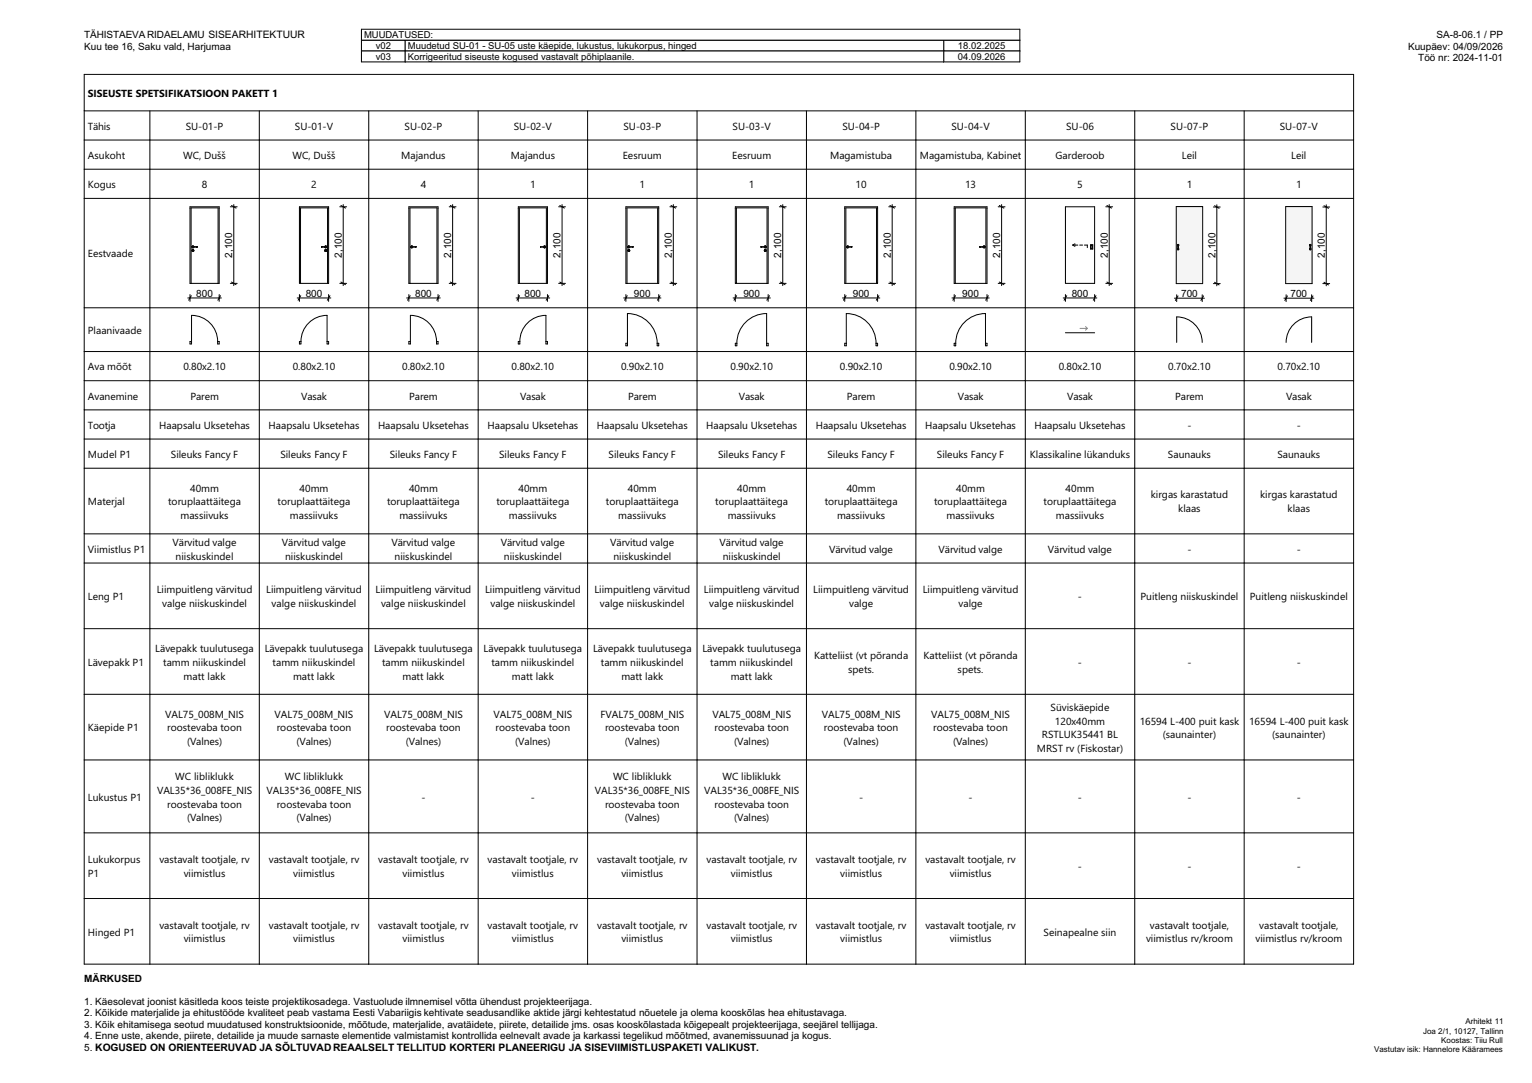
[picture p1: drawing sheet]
<svg xmlns="http://www.w3.org/2000/svg" width="420mm" height="297mm" viewBox="0 0 420 297" stroke-linecap="round" stroke-linejoin="round" font-family="sans-serif">
<g fill="#b5b6c1">
<path d="M52.7 67.5h.3l.1 .1-.3 .1 .3 .1a.25 .25 0 0 1-.3 .1 .25 .25 0 0 1-.1-.4z" fill-rule="evenodd"/>
<path d="M53.1 67.7h.9z" fill-rule="evenodd"/>
<path d="M53.1 67.7h.9z" fill-rule="evenodd"/>
<path d="M53.1 67.7h.9z" fill-rule="evenodd"/>
<path d="M53.1 67.7h.9z" fill-rule="evenodd"/>
<path d="M53.1 67.7h.9z" fill-rule="evenodd"/>
<path d="M53.1 67.7h.9z" fill-rule="evenodd"/>
<path d="M53.1 67.7l.9 .1z" fill-rule="evenodd"/>
<path d="M53.1 67.8h.9z" fill-rule="evenodd"/>
<path d="M52.6 68.7a.25 .25 0 0 1 .5 0 .25 .25 0 0 1-.5 0zM52.8 68.6l.1 .2z" fill-rule="evenodd"/>
</g>
<g fill="#fff">
<path d="M52.8 68.6l.1 .2z" fill-rule="evenodd"/>
<path d="M52.4 57h7.4v20.7h-7.4zM52.6 68.7a.25 .25 0 0 0 .5 0 .25 .25 0 0 0-.5 0zM52.7 67.5a.25 .25 0 0 0 .1 .4 .25 .25 0 0 0 .3-.1h.9v-.2z" fill-rule="evenodd"/>
</g>
<g fill="none" stroke="#000" stroke-width=".27">
<path d="M52.1 56.7h8v21h-8zM63.2 56.7h1.8M63.5 56.4l1.2 .7M64.1 56.1v22.2M52.4 77.7v-20.7h7.4v20.7M52.6 68.7v.1M52.6 67.7v.1M52.6 67.8h.1M52.6 68.8l.1 .1M52.7 67.6l-.1 .1M52.7 67.8l.1 .1M52.7 68.9h.1"/>
<path d="M52.8 67.5l-.1 .1M52.8 67.9h.1M52.8 68.9h.1M52.8 67.5h.1M52.8 67.9l.1 .1M52.8 68.9l.1 .1M52.8 67.7h.1M52.8 67.7v.1M52.8 68.6l.1 .2zM52.8 67.8h.1M52.9 67.6h1.1v.2h-1.1M52.9 67.6h.1"/>
<path d="M52.9 67.5h.1M52.9 67.5h-.1M52.9 68.5l-.3 .2M52.9 68.5h.1M52.9 68h.1M52.9 69h.1M53 67.7h-.1M53 67.7v.1M53 67.7h.1M53 67.8h.1M53 67.5h.1M53 67.9l-.1 .1"/>
<path d="M53 68.5h.1M53.1 67.5v.1M53.1 67.9h-.1M53.1 68.5v.1M53.1 68.6h.1M53.1 67.6h.1M53.1 67.8v.1M53.1 68.6v.1M53.1 67.8h.1M53.1 68.8l-.2 .2M53.1 68.7v.1M63.2 77.7h1.8"/>
<path d="M63.5 77.4l1.2 .7M51.5 81.7h9.2M52.1 80.8v1.8M52.5 81.1l-.8 1.2M60.1 80.8v1.8M60.5 81.1l-.8 1.2"/>
</g>
<g fill="#fff">
<path d="M89.8 57.1h.3v20.6h-.3z" fill-rule="evenodd"/>
<path d="M82.1 57.1h.3v20.6h-.3z" fill-rule="evenodd"/>
<path d="M82.1 56.7h8v.4h-8z" fill-rule="evenodd"/>
</g>
<g fill="#b5b6c1">
<path d="M89.1 67.5a.25 .25 0 0 1 .4 .1 .25 .25 0 0 1-.1 .3 .25 .25 0 0 1-.3-.1l.3-.1z" fill-rule="evenodd"/>
<path d="M88.2 67.7h.9z" fill-rule="evenodd"/>
<path d="M88.2 67.7h.9z" fill-rule="evenodd"/>
<path d="M88.2 67.7h.9z" fill-rule="evenodd"/>
<path d="M88.2 67.7h.9z" fill-rule="evenodd"/>
<path d="M88.2 67.7h.9z" fill-rule="evenodd"/>
<path d="M88.2 67.7h.9z" fill-rule="evenodd"/>
<path d="M88.2 67.7h.9z" fill-rule="evenodd"/>
<path d="M88.2 67.8h.9z" fill-rule="evenodd"/>
<path d="M89 68.7a.25 .25 0 0 1 .5 0 .25 .25 0 0 1-.5 0zM89.2 68.6l.1 .2z" fill-rule="evenodd"/>
</g>
<g fill="#fff">
<path d="M89.2 68.6l.1 .2z" fill-rule="evenodd"/>
<path d="M82.4 57h7.4v20.7h-7.4zM88.2 67.6v.2h.9a.25 .25 0 0 0 .3 .1 .25 .25 0 0 0 0-.4 .25 .25 0 0 0-.3 .1zM89 68.7a.25 .25 0 0 0 .5 0 .25 .25 0 0 0-.5 0z" fill-rule="evenodd"/>
</g>
<g fill="none" stroke="#000" stroke-width=".27">
<path d="M82.1 56.7h8v21h-8zM93.2 56.7h1.8M93.5 56.4l1.2 .7M94.1 56.1v22.2M82.4 77.7v-20.7h7.4v20.7M89 68.7v.1M89 68.8l.1 .1M89.1 67.8h.1M89.1 67.6h.1M89.1 67.8l.1 .1M89.1 68.9h.1M89.2 67.5l-.1 .1"/>
<path d="M89.2 67.9h.1M89.2 68.9h.1M89.2 67.5h.1M89.2 67.9l.1 .1M89.2 68.9l.1 .1M89.2 67.7h.1M89.2 67.8h.1M89.2 67.7v.1M89.2 68.6l.1 .2zM89.3 67.5h-.1M89.3 67.5h.1M89.3 67.6h.1"/>
<path d="M89.3 67.6h-1.1v.2h1.1M89.3 68.5l-.3 .2M89.3 68.5h.1M89.3 67.7h.1M89.3 67.7v.1M89.3 67.8h.1M89.3 68h.1M89.3 69h.1M89.4 67.7h.1M89.4 67.7l-.1 .1M89.4 67.5h.1M89.4 67.9l-.1 .1"/>
<path d="M89.4 68.5h.1M89.5 67.5v.1M89.5 67.9h-.1M89.5 68.5v.1M89.5 68.6h.1M89.5 67.6v.1M89.5 67.8v.1M89.5 68.6v.1M89.5 67.7v.1M89.5 67.8h.1M89.5 68.8l-.2 .2M89.5 68.7v.1"/>
<path d="M93.2 77.7h1.8M93.5 77.4l1.2 .7M81.5 81.7h9.2M82.1 80.8v1.8M82.5 81.1l-.8 1.2M90.1 80.8v1.8M90.5 81.1l-.8 1.2"/>
</g>
<g fill="#fff">
<path d="M112.1 57.1h.3v20.6h-.3z" fill-rule="evenodd"/>
<path d="M119.8 57.1h.3v20.6h-.3z" fill-rule="evenodd"/>
<path d="M112.1 56.7h8v.4h-8z" fill-rule="evenodd"/>
</g>
<g fill="#b5b6c1">
<path d="M112.7 67.5h.3l.1 .1-.3 .1 .3 .1a.25 .25 0 0 1-.3 .1 .25 .25 0 0 1-.1-.4z" fill-rule="evenodd"/>
<path d="M113.1 67.7h.9z" fill-rule="evenodd"/>
<path d="M113.1 67.7h.9z" fill-rule="evenodd"/>
<path d="M113.1 67.7h.9z" fill-rule="evenodd"/>
<path d="M113.1 67.7h.9z" fill-rule="evenodd"/>
<path d="M113.1 67.7h.9z" fill-rule="evenodd"/>
<path d="M113.1 67.7h.9z" fill-rule="evenodd"/>
<path d="M113.1 67.7l.9 .1z" fill-rule="evenodd"/>
<path d="M113.1 67.8h.9z" fill-rule="evenodd"/>
</g>
<path d="M112.4 57h7.4v20.7h-7.4zM112.7 67.5a.25 .25 0 0 0 .1 .4 .25 .25 0 0 0 .3-.1h.9v-.2z" fill-rule="evenodd" fill="#fff"/>
<g fill="none" stroke="#000" stroke-width=".27">
<path d="M112.1 56.7h8v21h-8zM123.2 56.7h1.8M123.5 56.4l1.2 .7M124.1 56.1v22.2M112.4 77.7v-20.7h7.4v20.7M112.6 67.7v.1M112.6 67.8h.1M112.7 67.6l-.1 .1M112.7 67.8v.1M112.7 67.5v.1M112.7 67.9h.1M112.8 67.5h-.1"/>
<path d="M112.8 67.9h.2M112.8 67.7h.1M112.8 67.7v.1M112.8 67.8h.1M112.9 67.7h-.1M112.9 67.8h.1M112.9 67.7h.1M112.9 67.7v.1M112.9 67.6h.1M112.9 67.6h1.1v.2h-1.1M113 67.7h-.1M113 67.7v.1"/>
<path d="M113 67.7h.1M113 67.8h.1M113 67.5h.1M113 67.5h-.2M113 67.5l.1 .1M113 67.9h.1M113.1 67.8l-.1 .1M123.2 77.7h1.8M123.5 77.4l1.2 .7M111.5 81.7h9.2M112.1 80.8v1.8M112.5 81.1l-.8 1.2"/>
<path d="M120.1 80.8v1.8M120.5 81.1l-.8 1.2"/>
</g>
<g fill="#fff">
<path d="M149.8 57.1h.3v20.6h-.3z" fill-rule="evenodd"/>
<path d="M142.1 57.1h.3v20.6h-.3z" fill-rule="evenodd"/>
<path d="M142.1 56.7h8v.4h-8z" fill-rule="evenodd"/>
</g>
<g fill="#b5b6c1">
<path d="M149.1 67.5a.25 .25 0 0 1 .4 .1 .25 .25 0 0 1-.1 .3 .25 .25 0 0 1-.3-.1l.3-.1z" fill-rule="evenodd"/>
<path d="M148.2 67.7h.9z" fill-rule="evenodd"/>
<path d="M148.2 67.7h.9z" fill-rule="evenodd"/>
<path d="M148.2 67.7h.9z" fill-rule="evenodd"/>
<path d="M148.2 67.7h.9z" fill-rule="evenodd"/>
<path d="M148.2 67.7h.9z" fill-rule="evenodd"/>
<path d="M148.2 67.7h.9z" fill-rule="evenodd"/>
<path d="M148.2 67.7h.9z" fill-rule="evenodd"/>
<path d="M148.2 67.8h.9z" fill-rule="evenodd"/>
</g>
<path d="M142.4 57h7.4v20.7h-7.4zM148.2 67.6v.2h.9a.25 .25 0 0 0 .3 .1 .25 .25 0 0 0 0-.4 .25 .25 0 0 0-.3 .1z" fill-rule="evenodd" fill="#fff"/>
<g fill="none" stroke="#000" stroke-width=".27">
<path d="M142.1 56.7h8v21h-8zM153.2 56.7h1.8M153.5 56.4l1.2 .7M154.1 56.1v22.2M142.4 77.7v-20.7h7.4v20.7M149.1 67.8h.1M149.1 67.6h.1M149.1 67.8v.1M149.1 67.5v.1M149.1 67.9h.1M149.2 67.5h-.1M149.2 67.9v.1"/>
<path d="M149.2 67.7h.1M149.2 67.8h.1M149.2 67.7v.1M149.2 67.5h.1M149.2 68h.1M149.3 67.5h-.1M149.3 67.5h.1M149.3 67.6h.1M149.3 67.6h-1.1v.2h1.1M149.3 67.8h.1M149.3 67.6v.1M149.3 67.7h.1"/>
<path d="M149.4 67.7l-.1 .1M149.4 67.5h.1M149.4 67.9l-.1 .1M149.4 67.5l.1 .1M149.4 67.9h.1M149.5 67.6v.1M149.5 67.8l-.1 .1M149.5 67.7v.1M149.5 67.8h.1M153.2 77.7h1.8M153.5 77.4l1.2 .7M141.5 81.7h9.2"/>
<path d="M142.1 80.8v1.8M142.5 81.1l-.8 1.2M150.1 80.8v1.8M150.5 81.1l-.8 1.2"/>
</g>
<g fill="#fff">
<path d="M171.6 57.1h.3v20.6h-.3z" fill-rule="evenodd"/>
<path d="M180.3 57.1h.3v20.6h-.3z" fill-rule="evenodd"/>
<path d="M171.6 56.7h9v.4h-9z" fill-rule="evenodd"/>
</g>
<g fill="#b5b6c1">
<path d="M172.2 67.5h.3l.1 .1-.3 .1 .3 .1a.25 .25 0 0 1-.3 .1 .25 .25 0 0 1-.1-.4z" fill-rule="evenodd"/>
<path d="M172.6 67.7h.9z" fill-rule="evenodd"/>
<path d="M172.6 67.7h.9z" fill-rule="evenodd"/>
<path d="M172.6 67.7h.9z" fill-rule="evenodd"/>
<path d="M172.6 67.7h.9z" fill-rule="evenodd"/>
<path d="M172.6 67.7h.9z" fill-rule="evenodd"/>
<path d="M172.6 67.7h.9z" fill-rule="evenodd"/>
<path d="M172.6 67.7l.9 .1z" fill-rule="evenodd"/>
<path d="M172.6 67.8h.9z" fill-rule="evenodd"/>
<path d="M172.1 68.7a.25 .25 0 0 1 .5 0 .25 .25 0 0 1-.5 0zM172.3 68.6l.2 .2z" fill-rule="evenodd"/>
</g>
<g fill="#fff">
<path d="M172.3 68.6l.2 .2z" fill-rule="evenodd"/>
<path d="M171.9 57h8.4v20.7h-8.4zM172.2 67.5a.25 .25 0 0 0 .1 .4 .25 .25 0 0 0 .3-.1h.9v-.2zM172.1 68.7a.25 .25 0 0 0 .5 0 .25 .25 0 0 0-.5 0z" fill-rule="evenodd"/>
</g>
<g fill="none" stroke="#000" stroke-width=".27">
<path d="M171.6 56.7h9v21h-9zM183.7 56.7h1.8M184 56.4l1.2 .7M184.6 56.1v22.2M171.9 77.7v-20.7h8.4v20.7M172.1 68.7v.1M172.1 67.7v.1M172.1 67.8h.1M172.1 68.8l.2 .2M172.2 67.6l-.1 .1M172.2 67.8v.1M172.2 68.6l-.1 .1"/>
<path d="M172.2 68.6h.1M172.2 67.5v.1M172.2 67.9h.1M172.2 68.5v.1M172.3 67.5h-.1M172.3 67.9v.1M172.3 68.5h-.1M172.3 67.7h.1M172.3 67.7v.1M172.3 68.6l.2 .2zM172.3 67.8h.1M172.3 67.5h.1"/>
<path d="M172.3 68h.1M172.3 68.5h.1M172.3 69h.1M172.4 67.7h-.1M172.4 67.7h.1M172.4 67.7v.1M172.4 67.5h.1M172.4 67.5h-.1M172.4 67.6h.1M172.4 67.6h1.1v.2h-1.1M172.4 68.5l.2 .2M172.4 68.5h-.1"/>
<path d="M172.5 67.7h-.1M172.5 67.7v.1M172.5 67.7h.1M172.5 67.8h.1M172.5 67.5h.1M172.5 67.9l-.1 .1M172.5 68.9l-.1 .1M172.5 67.5l.1 .1M172.5 67.9h.1M172.5 68.9h.1M172.6 68.9h-.1M172.6 68.9h.1"/>
<path d="M172.6 67.6h.1M172.6 67.8l-.1 .1M172.6 67.8h.1M172.6 68.8v.1M172.6 68.7v.1M183.7 77.7h1.8M184 77.4l1.2 .7M171 81.7h10.2M171.6 80.8v1.8M172 81.1l-.8 1.2M180.6 80.8v1.8M181 81.1l-.8 1.2"/>
</g>
<g fill="#fff">
<path d="M210.3 57.1h.3v20.6h-.3z" fill-rule="evenodd"/>
<path d="M201.6 57.1h.3v20.6h-.3z" fill-rule="evenodd"/>
<path d="M201.6 56.7h9v.4h-9z" fill-rule="evenodd"/>
</g>
<g fill="#b5b6c1">
<path d="M209.6 67.5a.25 .25 0 0 1 .4 .1 .25 .25 0 0 1-.1 .3 .25 .25 0 0 1-.3-.1l.3-.1z" fill-rule="evenodd"/>
<path d="M208.7 67.7h.9z" fill-rule="evenodd"/>
<path d="M208.7 67.7h.9z" fill-rule="evenodd"/>
<path d="M208.7 67.7h.9z" fill-rule="evenodd"/>
<path d="M208.7 67.7h.9z" fill-rule="evenodd"/>
<path d="M208.7 67.7h.9z" fill-rule="evenodd"/>
<path d="M208.7 67.7h.9z" fill-rule="evenodd"/>
<path d="M208.7 67.7h.9z" fill-rule="evenodd"/>
<path d="M208.7 67.8h.9z" fill-rule="evenodd"/>
<path d="M209.5 68.7a.25 .25 0 0 1 .5 0 .25 .25 0 0 1-.5 0zM209.7 68.6l.2 .2z" fill-rule="evenodd"/>
</g>
<g fill="#fff">
<path d="M209.7 68.6l.2 .2z" fill-rule="evenodd"/>
<path d="M201.9 57h8.4v20.7h-8.4zM208.7 67.6v.2h.9a.25 .25 0 0 0 .3 .1 .25 .25 0 0 0 0-.4 .25 .25 0 0 0-.3 .1zM209.5 68.7a.25 .25 0 0 0 .5 0 .25 .25 0 0 0-.5 0z" fill-rule="evenodd"/>
</g>
<g fill="none" stroke="#000" stroke-width=".27">
<path d="M201.6 56.7h9v21h-9zM213.7 56.7h1.8M214 56.4l1.2 .7M214.6 56.1v22.2M201.9 77.7v-20.7h8.4v20.7M209.5 68.7v.1M209.5 68.8l.1 .1M209.6 67.6a.25 .25 0 0 1 .3-.1 .25 .25 0 0 1 0 .4 .25 .25 0 0 1-.3-.1M209.6 68.6l-.1 .1M209.6 68.6h.1M209.6 68.9h.1M209.7 68.5l-.1 .1"/>
<path d="M209.7 68.9v.1M209.7 67.7h.1M209.7 67.8h.1M209.7 67.7v.1M209.7 68.6l.2 .2zM209.7 68.5h.1M209.7 69h.1M209.8 67.6h.1M209.8 67.6h-1.1v.2h1.1M209.8 67.7h.1M209.8 67.7v.1M209.8 67.8h.1"/>
<path d="M209.8 68.5h.1M209.9 67.7h.1M209.9 67.7l-.1 .1M209.9 68.5l.1 .1M209.9 68.9l-.1 .1M210 68.9h-.1M210 68.6h.1M210 68.9h.1M210 68.6v.1M210 68.8v.1M210 68.7v.1M213.7 77.7h1.8"/>
<path d="M214 77.4l1.2 .7M201 81.7h10.2M201.6 80.8v1.8M202 81.1l-.8 1.2M210.6 80.8v1.8M211 81.1l-.8 1.2"/>
</g>
<g fill="#fff">
<path d="M231.6 57.1h.3v20.6h-.3z" fill-rule="evenodd"/>
<path d="M240.3 57.1h.3v20.6h-.3z" fill-rule="evenodd"/>
<path d="M231.6 56.7h9v.4h-9z" fill-rule="evenodd"/>
</g>
<g fill="#b5b6c1">
<path d="M232.2 67.5h.3l.1 .1-.3 .1 .3 .1a.25 .25 0 0 1-.3 .1 .25 .25 0 0 1-.1-.4z" fill-rule="evenodd"/>
<path d="M232.6 67.7h.9z" fill-rule="evenodd"/>
<path d="M232.6 67.7h.9z" fill-rule="evenodd"/>
<path d="M232.6 67.7h.9z" fill-rule="evenodd"/>
<path d="M232.6 67.7h.9z" fill-rule="evenodd"/>
<path d="M232.6 67.7h.9z" fill-rule="evenodd"/>
<path d="M232.6 67.7h.9z" fill-rule="evenodd"/>
<path d="M232.6 67.7l.9 .1z" fill-rule="evenodd"/>
<path d="M232.6 67.8h.9z" fill-rule="evenodd"/>
</g>
<path d="M231.9 57h8.4v20.7h-8.4zM232.2 67.5a.25 .25 0 0 0 .1 .4 .25 .25 0 0 0 .3-.1h.9v-.2z" fill-rule="evenodd" fill="#fff"/>
<g fill="none" stroke="#000" stroke-width=".27">
<path d="M231.6 56.7h9v21h-9zM243.7 56.7h1.8M244 56.4l1.2 .7M244.6 56.1v22.2M231.9 77.7v-20.7h8.4v20.7M232.1 67.7v.1M232.1 67.8h.1M232.2 67.6l-.1 .1M232.2 67.8l.1 .1M232.3 67.5l-.1 .1M232.3 67.9h.1M232.3 67.5h.1"/>
<path d="M232.3 67.9l.1 .1M232.3 67.7h.1M232.3 67.7v.1M232.3 67.8h.1M232.4 67.7h-.1M232.4 67.6h1.1v.2h-1.1M232.4 67.6h.1M232.4 67.5h.1M232.4 67.5h-.1M232.4 68h.1M232.5 67.7h-.1M232.5 67.7v.1"/>
<path d="M232.5 67.7h.1M232.5 67.8h.1M232.5 67.5h.1M232.5 67.9l-.1 .1M232.6 67.5v.1M232.6 67.9h-.1M232.6 67.6h.1M232.6 67.8v.1M232.6 67.8h.1M243.7 77.7h1.8M244 77.4l1.2 .7M231 81.7h10.2"/>
<path d="M231.6 80.8v1.8M232 81.1l-.8 1.2M240.6 80.8v1.8M241 81.1l-.8 1.2"/>
</g>
<g fill="#fff">
<path d="M270.3 57.1h.3v20.6h-.3z" fill-rule="evenodd"/>
<path d="M261.6 57.1h.3v20.6h-.3z" fill-rule="evenodd"/>
<path d="M261.6 56.7h9v.4h-9z" fill-rule="evenodd"/>
</g>
<g fill="#b5b6c1">
<path d="M269.6 67.5a.25 .25 0 0 1 .4 .1 .25 .25 0 0 1-.1 .3 .25 .25 0 0 1-.3-.1l.3-.1z" fill-rule="evenodd"/>
<path d="M268.7 67.7h.9z" fill-rule="evenodd"/>
<path d="M268.7 67.7h.9z" fill-rule="evenodd"/>
<path d="M268.7 67.7h.9z" fill-rule="evenodd"/>
<path d="M268.7 67.7h.9z" fill-rule="evenodd"/>
<path d="M268.7 67.7h.9z" fill-rule="evenodd"/>
<path d="M268.7 67.7h.9z" fill-rule="evenodd"/>
<path d="M268.7 67.7h.9z" fill-rule="evenodd"/>
<path d="M268.7 67.8h.9z" fill-rule="evenodd"/>
</g>
<path d="M261.9 57h8.4v20.7h-8.4zM268.7 67.6v.2h.9a.25 .25 0 0 0 .3 .1 .25 .25 0 0 0 0-.4 .25 .25 0 0 0-.3 .1z" fill-rule="evenodd" fill="#fff"/>
<g fill="none" stroke="#000" stroke-width=".27">
<path d="M261.6 56.7h9v21h-9zM273.7 56.7h1.8M274 56.4l1.2 .7M274.6 56.1v22.2M261.9 77.7v-20.7h8.4v20.7M269.6 67.8h.1M269.6 67.6h.1M269.6 67.8v.1M269.6 67.5v.1M269.6 67.9h.1M269.7 67.5h-.1M269.7 67.9v.1"/>
<path d="M269.7 67.7h.1M269.7 67.8h.1M269.7 67.7v.1M269.7 67.5h.1M269.7 68h.1M269.8 67.5h-.1M269.8 67.5h.1M269.8 67.6h-1.1v.2h1.1M269.8 67.6h.1M269.8 67.7h.1M269.8 67.8h.1M269.9 67.7h.1"/>
<path d="M269.9 67.7l-.1 .1M269.9 67.5h.1M269.9 67.9l-.1 .1M269.9 67.5l.1 .1M269.9 67.9h.1M270 67.6v.1M270 67.8l-.1 .1M270 67.7v.1M270 67.8h.1M273.7 77.7h1.8M274 77.4l1.2 .7M261 81.7h10.2"/>
<path d="M261.6 80.8v1.8M262 81.1l-.8 1.2M270.6 80.8v1.8M271 81.1l-.8 1.2"/>
</g>
<g fill="#b5b6c1">
<path d="M299 67.1h.6v1.2h-.6zM299.1 67.3v.9h.4v-.9z" fill-rule="evenodd"/>
<path d="M299.1 67.3h.4v.9h-.4z" fill-rule="evenodd"/>
</g>
<path d="M292.1 56.7h8v21h-8zM299 67.1v1.2h.6v-1.2z" fill-rule="evenodd" fill="#fff"/>
<g fill="none" stroke="#000" stroke-width=".27">
<path d="M292.1 56.7h8v21h-8zM303.2 56.7h1.8M303.5 56.4l1.2 .7M304.1 56.1v22.2M294.1 67.2h1.4M294.1 67.2l.6 .4M294.7 66.9l-.6 .3M296 67.2h.8M297.3 67.2h.8v.7M299 67.1h.6v1.2h-.6zM299.1 67.3h.4v.9h-.4zM303.2 77.7h1.8"/>
<path d="M303.5 77.4l1.2 .7M291.5 81.7h9.2M292.1 80.8v1.8M292.5 81.1l-.8 1.2M300.1 80.8v1.8M300.5 81.1l-.8 1.2"/>
</g>
<g fill="#b5b6c1">
<path d="M323 67.4v.1z"/>
<path d="M322.9 67.4v.1z"/>
<path d="M322.9 68v.2z"/>
<path d="M323 68v.2z"/>
<path d="M323 67.2v.2z" fill-rule="evenodd"/>
<path d="M323 67.2v.2z" fill-rule="evenodd"/>
<path d="M323 67.3v.2z" fill-rule="evenodd"/>
<path d="M323 67.2v.1z" fill-rule="evenodd"/>
<path d="M323 67.3v.2z" fill-rule="evenodd"/>
<path d="M322.9 67.3l.1 .2z" fill-rule="evenodd"/>
<path d="M322.9 67.4v.1z" fill-rule="evenodd"/>
<path d="M322.9 67.2v.2z" fill-rule="evenodd"/>
<path d="M322.9 68.2v.1z" fill-rule="evenodd"/>
<path d="M322.9 68.2v.1z" fill-rule="evenodd"/>
<path d="M322.9 68v.2z" fill-rule="evenodd"/>
<path d="M322.9 68.2l.1 .1z" fill-rule="evenodd"/>
<path d="M322.9 68l.1 .2z" fill-rule="evenodd"/>
<path d="M323 68v.2z" fill-rule="evenodd"/>
<path d="M323 68v.2z" fill-rule="evenodd"/>
<path d="M323 68.2v.1z" fill-rule="evenodd"/>
<path d="M322.9 67.5v.5z" fill-rule="evenodd"/>
<path d="M322.9 67.5l.1 .5z" fill-rule="evenodd"/>
<path d="M323 67.5v.5z" fill-rule="evenodd"/>
<path d="M323 67.5v.5z" fill-rule="evenodd"/>
<path d="M322.8 67.1l.3-.1v.3l-.1-.1-.1 .2z" fill-rule="evenodd"/>
<path d="M322.8 68.2l.2 .2 .1-.3v.3l-.2 .1z" fill-rule="evenodd"/>
</g>
<path d="M322.5 56.7h7.2v21.1h-7.2zM322.8 67.1v1.2l.2 .2 .2-.2v-1.1l-.2-.2z" fill-rule="evenodd" fill="#f0f7f3"/>
<g fill="none" stroke="#000" stroke-width=".27">
<path d="M322.5 56.7h7.2v21.1h-7.2zM332.7 56.8h1.8M333 56.4l1.2 .7M333.6 56.2v22.2M322.9 67.4l-.1-.3 .2-.1 .2 .2-.2 .2M322.9 67.4h.1M322.9 68.3v.1M322.9 68.1h.1M322.9 68.4h.1M322.9 67.2v1.1M323 67.2h.1M323 67.2h-.1"/>
<path d="M323 67.2v1.1M323 68.4h.1M323 68.3v.1M323 68.1l.2 .2-.2 .2-.2-.1 .1-.3M332.7 77.8h1.8M333 77.4l1.2 .7M322 81.8h8.2M322.6 80.8v1.9M323 81.1l-.8 1.3M329.6 80.8v1.9M330 81.1l-.8 1.3"/>
</g>
<g fill="#b5b6c1">
<path d="M359.1 67.4v.1z"/>
<path d="M359.3 67.4v.1z"/>
<path d="M359.3 68v.2z"/>
<path d="M359.1 68v.2z"/>
<path d="M359.1 67.2v.2z" fill-rule="evenodd"/>
<path d="M359.1 67.4l.1 .1z" fill-rule="evenodd"/>
<path d="M359.2 67.3v.2z" fill-rule="evenodd"/>
<path d="M359.2 67.2v.1z" fill-rule="evenodd"/>
<path d="M359.2 67.3v.2z" fill-rule="evenodd"/>
<path d="M359.2 67.2l.1 .2z" fill-rule="evenodd"/>
<path d="M359.2 67.3l.1 .2z" fill-rule="evenodd"/>
<path d="M359.3 67.2v.2z" fill-rule="evenodd"/>
<path d="M359.3 68.2v.1z" fill-rule="evenodd"/>
<path d="M359.2 68v.2z" fill-rule="evenodd"/>
<path d="M359.2 68v.2z" fill-rule="evenodd"/>
<path d="M359.2 68.2v.1z" fill-rule="evenodd"/>
<path d="M359.2 68v.2z" fill-rule="evenodd"/>
<path d="M359.1 68.2l.1 .1z" fill-rule="evenodd"/>
<path d="M359.1 68l.1 .2z" fill-rule="evenodd"/>
<path d="M359.1 68.2v.1z" fill-rule="evenodd"/>
<path d="M359.2 67.5l.1 .5z" fill-rule="evenodd"/>
<path d="M359.2 67.5v.5z" fill-rule="evenodd"/>
<path d="M359.2 67.5v.5z" fill-rule="evenodd"/>
<path d="M359.1 67.5l.1 .5z" fill-rule="evenodd"/>
<path d="M359 67.1l.3-.1 .1 .3-.2-.1-.1 .2z" fill-rule="evenodd"/>
<path d="M359 68.2l.2 .2 .1-.3 .1 .3-.3 .1z" fill-rule="evenodd"/>
</g>
<path d="M352.5 56.7h7.2v21.1h-7.2zM359 67.1v1.2l.2 .2 .2-.2v-1.1l-.2-.2z" fill-rule="evenodd" fill="#f0f7f3"/>
<g fill="none" stroke="#000" stroke-width=".27">
<path d="M352.5 56.7h7.2v21.1h-7.2zM362.7 56.8h1.8M363 56.4l1.2 .7M363.6 56.2v22.2M359.1 67.4l-.1-.3 .2-.1 .2 .2-.1 .2M359.1 67.4h.1M359.1 68.3v.1M359.1 68.1h.1M359.1 68.4h.1M359.2 67.2l-.1 1.1M359.2 68.4h.1M359.2 67.2h.1"/>
<path d="M359.3 67.2v1.1M359.3 68.4h-.1M359.3 68.3v.1M359.3 68.1l.1 .2-.2 .2-.2-.1 .1-.3M362.7 77.8h1.8M363 77.4l1.2 .7M352 81.8h8.2M352.6 80.8v1.9M353 81.1l-.8 1.3M359.6 80.8v1.9M360 81.1l-.8 1.3"/>
</g>
<g fill="#fff">
<path d="M59.7 93.6h.4v.7h-.4z" fill-rule="evenodd"/>
<path d="M52.1 93.6h.4v.7h-.4z" fill-rule="evenodd"/>
</g>
<path d="M52.5 93.6h-.4v.7h.4v-7.8a7.2 7.2 0 0 1 7.2 7.1M59.7 93.6h.4v.7h-.4z" fill="none" stroke="#000" stroke-width=".27"/>
<g fill="#fff">
<path d="M82.1 93.6h.4v.7h-.4z" fill-rule="evenodd"/>
<path d="M89.7 93.6h.4v.7h-.4z" fill-rule="evenodd"/>
</g>
<path d="M82.1 93.6h.4v.7h-.4zM82.5 93.6a7.2 7.2 0 0 1 7.2-7.1v7.8h.4v-.7h-.4" fill="none" stroke="#000" stroke-width=".27"/>
<g fill="#fff">
<path d="M119.7 93.6h.4v.7h-.4z" fill-rule="evenodd"/>
<path d="M112.1 93.6h.4v.7h-.4z" fill-rule="evenodd"/>
</g>
<path d="M112.5 93.6h-.4v.7h.4v-7.8a7.2 7.2 0 0 1 7.2 7.1M119.7 93.6h.4v.7h-.4z" fill="none" stroke="#000" stroke-width=".27"/>
<g fill="#fff">
<path d="M142.1 93.6h.4v.7h-.4z" fill-rule="evenodd"/>
<path d="M149.7 93.6h.4v.7h-.4z" fill-rule="evenodd"/>
</g>
<path d="M142.1 93.6h.4v.7h-.4zM142.5 93.6a7.2 7.2 0 0 1 7.2-7.1v7.8h.4v-.7h-.4" fill="none" stroke="#000" stroke-width=".27"/>
<g fill="#fff">
<path d="M180.2 94.1h.4v.7h-.4z" fill-rule="evenodd"/>
<path d="M171.6 94.1h.4v.7h-.4z" fill-rule="evenodd"/>
</g>
<path d="M172 94.1h-.4v.7h.4v-8.8a8.2 8.2 0 0 1 8.2 8.1M180.2 94.1h.4v.7h-.4z" fill="none" stroke="#000" stroke-width=".27"/>
<g fill="#fff">
<path d="M201.6 94.1h.4v.7h-.4z" fill-rule="evenodd"/>
<path d="M210.2 94.1h.4v.7h-.4z" fill-rule="evenodd"/>
</g>
<path d="M201.6 94.1h.4v.7h-.4zM202 94.1a8.2 8.2 0 0 1 8.2-8.1v8.8h.4v-.7h-.4" fill="none" stroke="#000" stroke-width=".27"/>
<g fill="#fff">
<path d="M240.2 94.1h.4v.7h-.4z" fill-rule="evenodd"/>
<path d="M231.6 94.1h.4v.7h-.4z" fill-rule="evenodd"/>
</g>
<path d="M232 94.1h-.4v.7h.4v-8.8a8.2 8.2 0 0 1 8.2 8.1M240.2 94.1h.4v.7h-.4z" fill="none" stroke="#000" stroke-width=".27"/>
<g fill="#fff">
<path d="M261.6 94.1h.4v.7h-.4z" fill-rule="evenodd"/>
<path d="M270.2 94.1h.4v.7h-.4z" fill-rule="evenodd"/>
</g>
<g fill="none" stroke="#000" stroke-width=".27">
<path d="M23.1 20.4h348v244h-348zM23.1 38.4h348M23.1 30.4h348M41.1 30.4v234M71.1 30.4v234M101.1 30.4v234M131.1 30.4v234M161.1 30.4v234M191.1 30.4v234M221.1 30.4v234M251.1 30.4v234M281.1 30.4v234"/>
<path d="M311.1 30.4v234M341.1 30.4v234M23.1 54.4h348M23.1 46.4h348M23.1 96.4h348M23.1 84.4h348M261.6 94.1h.4v.7h-.4zM262 94.1a8.2 8.2 0 0 1 8.2-8.1v8.8h.4v-.7h-.4M292.1 91.3h8M322.6 93.9v-7a7 7 0 0 1 7 7M352.6 93.9a7 7 0 0 1 7-7v7M23.1 112.4h348"/>
<path d="M23.1 104.4h348M23.1 128.4h348M23.1 120.4h348M23.1 154.4h348M23.1 146.4h348M23.1 172.4h348M23.1 190.4h348M23.1 208.4h348M23.1 228.4h348M23.1 246.4h348"/>
</g>
<path d="M296.1 90.1h2M297.6 89.6l.5 .5M298.1 90.1l-.5 .5" fill="none" stroke="#f60" stroke-width=".27"/>
<path d="M99.1 11h12v3h-12z" fill-rule="evenodd" fill="#fff"/>
<path d="M99.1 11h12v3h-12z" fill="none" stroke="#000" stroke-width=".27"/>
<path d="M258.7 11h20.9v3h-20.9z" fill-rule="evenodd" fill="#fff"/>
<path d="M258.7 11h20.9v3h-20.9z" fill="none" stroke="#000" stroke-width=".27"/>
<path d="M111.1 11h147.6v3h-147.6z" fill-rule="evenodd" fill="#fff"/>
<path d="M111.1 11h147.6v3h-147.6z" fill="none" stroke="#000" stroke-width=".27"/>
<path d="M99.1 8h180.5v3h-180.5z" fill-rule="evenodd" fill="#fff"/>
<path d="M99.1 8h180.5v3h-180.5z" fill="none" stroke="#000" stroke-width=".27"/>
<path d="M99.1 14h12v3h-12z" fill-rule="evenodd" fill="#fff"/>
<path d="M99.1 14h12v3h-12z" fill="none" stroke="#000" stroke-width=".27"/>
<path d="M258.7 14h20.9v3h-20.9z" fill-rule="evenodd" fill="#fff"/>
<path d="M258.7 14h20.9v3h-20.9z" fill="none" stroke="#000" stroke-width=".27"/>
<path d="M111.1 14h147.6v3h-147.6z" fill-rule="evenodd" fill="#fff"/>
<path d="M111.1 14h147.6v3h-147.6z" fill="none" stroke="#000" stroke-width=".27"/>
<g font-size="2.8">
<text x="24.1" y="26.6">SISEUSTE SPETSIFIKATSIOON PAKETT 1</text>
<text x="24.1" y="35.6">Tähis</text>
<text x="50.9" y="35.6">SU-01-P</text>
<text x="80.8" y="35.6">SU-01-V</text>
<text x="110.9" y="35.6">SU-02-P</text>
<text x="140.8" y="35.6">SU-02-V</text>
<text x="170.9" y="35.6">SU-03-P</text>
<text x="200.8" y="35.6">SU-03-V</text>
<text x="230.9" y="35.6">SU-04-P</text>
<text x="260.8" y="35.6">SU-04-V</text>
<text x="292.3" y="35.6">SU-06</text>
<text x="320.9" y="35.6">SU-07-P</text>
<text x="350.8" y="35.6">SU-07-V</text>
<text x="24.1" y="43.6">Asukoht</text>
<text x="50.2" y="43.6">WC, Dušš</text>
<text x="80.2" y="43.6">WC, Dušš</text>
<text x="110" y="43.6">Majandus</text>
<text x="140" y="43.6">Majandus</text>
<text x="170.7" y="43.6">Eesruum</text>
<text x="200.7" y="43.6">Eesruum</text>
<text x="227.6" y="43.6">Magamistuba</text>
<text x="252.2" y="43.6">Magamistuba, Kabinet</text>
<text x="289.4" y="43.6">Garderoob</text>
<text x="324" y="43.6">Leil</text>
<text x="354" y="43.6">Leil</text>
<text x="24.1" y="51.6">Kogus</text>
<text x="55.3" y="51.6">8</text>
<text x="85.3" y="51.6">2</text>
<text x="115.3" y="51.6">4</text>
<text x="145.3" y="51.6">1</text>
<text x="175.3" y="51.6">1</text>
<text x="205.3" y="51.6">1</text>
<text x="234.6" y="51.6">10</text>
<text x="264.6" y="51.6">13</text>
<text x="295.3" y="51.6">5</text>
<text x="325.3" y="51.6">1</text>
<text x="355.3" y="51.6">1</text>
<text x="24.1" y="70.6">Eestvaade</text>
<text x="24.1" y="91.6">Plaanivaade</text>
<text x="24.1" y="101.6">Ava mõõt</text>
<text x="50.3" y="101.6">0.80x2.10</text>
<text x="80.3" y="101.6">0.80x2.10</text>
<text x="110.3" y="101.6">0.80x2.10</text>
<text x="140.3" y="101.6">0.80x2.10</text>
<text x="170.3" y="101.6">0.90x2.10</text>
<text x="200.3" y="101.6">0.90x2.10</text>
<text x="230.3" y="101.6">0.90x2.10</text>
<text x="260.3" y="101.6">0.90x2.10</text>
<text x="290.3" y="101.6">0.80x2.10</text>
<text x="320.3" y="101.6">0.70x2.10</text>
<text x="350.3" y="101.6">0.70x2.10</text>
<text x="24.1" y="109.6">Avanemine</text>
<text x="52.2" y="109.6">Parem</text>
<text x="82.6" y="109.6">Vasak</text>
<text x="112.2" y="109.6">Parem</text>
<text x="142.6" y="109.6">Vasak</text>
<text x="172.2" y="109.6">Parem</text>
<text x="202.6" y="109.6">Vasak</text>
<text x="232.2" y="109.6">Parem</text>
<text x="262.6" y="109.6">Vasak</text>
<text x="292.6" y="109.6">Vasak</text>
<text x="322.2" y="109.6">Parem</text>
<text x="352.6" y="109.6">Vasak</text>
<text x="24.1" y="117.6">Tootja</text>
<text x="43.6" y="117.6">Haapsalu Uksetehas</text>
<text x="73.6" y="117.6">Haapsalu Uksetehas</text>
<text x="103.6" y="117.6">Haapsalu Uksetehas</text>
<text x="133.6" y="117.6">Haapsalu Uksetehas</text>
<text x="163.6" y="117.6">Haapsalu Uksetehas</text>
<text x="193.6" y="117.6">Haapsalu Uksetehas</text>
<text x="223.6" y="117.6">Haapsalu Uksetehas</text>
<text x="253.6" y="117.6">Haapsalu Uksetehas</text>
<text x="283.6" y="117.6">Haapsalu Uksetehas</text>
<text x="325.5" y="117.6">-</text>
<text x="355.5" y="117.6">-</text>
<text x="24.1" y="125.6">Mudel P1</text>
<text x="46.9" y="125.6">Sileuks Fancy F</text>
<text x="76.9" y="125.6">Sileuks Fancy F</text>
<text x="106.9" y="125.6">Sileuks Fancy F</text>
<text x="136.9" y="125.6">Sileuks Fancy F</text>
<text x="166.9" y="125.6">Sileuks Fancy F</text>
<text x="196.9" y="125.6">Sileuks Fancy F</text>
<text x="226.9" y="125.6">Sileuks Fancy F</text>
<text x="256.9" y="125.6">Sileuks Fancy F</text>
<text x="282.4" y="125.6">Klassikaline lükanduks</text>
<text x="320.2" y="125.6">Saunauks</text>
<text x="350.2" y="125.6">Saunauks</text>
<text x="52.1" y="134.8">40mm</text>
<text x="82.1" y="134.8">40mm</text>
<text x="112.1" y="134.8">40mm</text>
<text x="142.1" y="134.8">40mm</text>
<text x="172.1" y="134.8">40mm</text>
<text x="202.1" y="134.8">40mm</text>
<text x="232.1" y="134.8">40mm</text>
<text x="262.1" y="134.8">40mm</text>
<text x="292.1" y="134.8">40mm</text>
<text x="315.5" y="136.7">kirgas karastatud</text>
<text x="345.5" y="136.7">kirgas karastatud</text>
<text x="24.1" y="138.6">Materjal</text>
<text x="46.1" y="138.6">toruplaattäitega</text>
<text x="49.5" y="142.3">massiivuks</text>
<text x="76.1" y="138.6">toruplaattäitega</text>
<text x="79.5" y="142.3">massiivuks</text>
<text x="106.1" y="138.6">toruplaattäitega</text>
<text x="109.5" y="142.3">massiivuks</text>
<text x="136.1" y="138.6">toruplaattäitega</text>
<text x="139.5" y="142.3">massiivuks</text>
<text x="166.1" y="138.6">toruplaattäitega</text>
<text x="169.5" y="142.3">massiivuks</text>
<text x="196.1" y="138.6">toruplaattäitega</text>
<text x="199.5" y="142.3">massiivuks</text>
<text x="226.1" y="138.6">toruplaattäitega</text>
<text x="229.5" y="142.3">massiivuks</text>
<text x="256.1" y="138.6">toruplaattäitega</text>
<text x="259.5" y="142.3">massiivuks</text>
<text x="286.1" y="138.6">toruplaattäitega</text>
<text x="289.5" y="142.3">massiivuks</text>
<text x="323" y="140.5">klaas</text>
<text x="353" y="140.5">klaas</text>
<text x="47.3" y="149.7">Värvitud valge</text>
<text x="77.3" y="149.7">Värvitud valge</text>
<text x="107.3" y="149.7">Värvitud valge</text>
<text x="137.3" y="149.7">Värvitud valge</text>
<text x="167.3" y="149.7">Värvitud valge</text>
<text x="197.3" y="149.7">Värvitud valge</text>
<text x="24.1" y="151.6">Viimistlus P1</text>
<text x="48.2" y="153.5">niiskuskindel</text>
<text x="78.2" y="153.5">niiskuskindel</text>
<text x="108.2" y="153.5">niiskuskindel</text>
<text x="138.2" y="153.5">niiskuskindel</text>
<text x="168.2" y="153.5">niiskuskindel</text>
<text x="198.2" y="153.5">niiskuskindel</text>
<text x="227.3" y="151.6">Värvitud valge</text>
<text x="257.3" y="151.6">Värvitud valge</text>
<text x="287.3" y="151.6">Värvitud valge</text>
<text x="325.5" y="151.6">-</text>
<text x="355.5" y="151.6">-</text>
<text x="24.1" y="164.6">Leng P1</text>
<text x="43" y="162.7">Liimpuitleng värvitud</text>
<text x="44.5" y="166.5">valge niiskuskindel</text>
<text x="73" y="162.7">Liimpuitleng värvitud</text>
<text x="74.5" y="166.5">valge niiskuskindel</text>
<text x="103" y="162.7">Liimpuitleng värvitud</text>
<text x="104.5" y="166.5">valge niiskuskindel</text>
<text x="133" y="162.7">Liimpuitleng värvitud</text>
<text x="134.5" y="166.5">valge niiskuskindel</text>
<text x="163" y="162.7">Liimpuitleng värvitud</text>
<text x="164.5" y="166.5">valge niiskuskindel</text>
<text x="193" y="162.7">Liimpuitleng värvitud</text>
<text x="194.5" y="166.5">valge niiskuskindel</text>
<text x="223" y="162.7">Liimpuitleng värvitud</text>
<text x="232.8" y="166.5">valge</text>
<text x="253" y="162.7">Liimpuitleng värvitud</text>
<text x="262.8" y="166.5">valge</text>
<text x="295.5" y="164.6">-</text>
<text x="312.6" y="164.6">Puitleng niiskuskindel</text>
<text x="342.6" y="164.6">Puitleng niiskuskindel</text>
<text x="42.6" y="178.8">Lävepakk tuulutusega</text>
<text x="72.6" y="178.8">Lävepakk tuulutusega</text>
<text x="102.6" y="178.8">Lävepakk tuulutusega</text>
<text x="132.6" y="178.8">Lävepakk tuulutusega</text>
<text x="162.6" y="178.8">Lävepakk tuulutusega</text>
<text x="192.6" y="178.8">Lävepakk tuulutusega</text>
<text x="24.1" y="182.6">Lävepakk P1</text>
<text x="44.7" y="182.6">tamm niikuskindel</text>
<text x="74.7" y="182.6">tamm niikuskindel</text>
<text x="104.7" y="182.6">tamm niikuskindel</text>
<text x="134.7" y="182.6">tamm niikuskindel</text>
<text x="164.7" y="182.6">tamm niikuskindel</text>
<text x="194.7" y="182.6">tamm niikuskindel</text>
<text x="223.2" y="180.7">Katteliist (vt põranda</text>
<text x="232.5" y="184.5">spets.</text>
<text x="253.2" y="180.7">Katteliist (vt põranda</text>
<text x="262.5" y="184.5">spets.</text>
<text x="295.5" y="182.6">-</text>
<text x="325.5" y="182.6">-</text>
<text x="355.5" y="182.6">-</text>
<text x="50.3" y="186.3">matt lakk</text>
<text x="80.3" y="186.3">matt lakk</text>
<text x="110.3" y="186.3">matt lakk</text>
<text x="140.3" y="186.3">matt lakk</text>
<text x="170.3" y="186.3">matt lakk</text>
<text x="200.3" y="186.3">matt lakk</text>
<text x="45.3" y="196.8">VAL75_008M_NIS</text>
<text x="75.3" y="196.8">VAL75_008M_NIS</text>
<text x="105.3" y="196.8">VAL75_008M_NIS</text>
<text x="135.3" y="196.8">VAL75_008M_NIS</text>
<text x="164.6" y="196.8">FVAL75_008M_NIS</text>
<text x="195.3" y="196.8">VAL75_008M_NIS</text>
<text x="225.3" y="196.8">VAL75_008M_NIS</text>
<text x="255.3" y="196.8">VAL75_008M_NIS</text>
<text x="288" y="194.9">Süviskäepide</text>
<text x="24.1" y="200.6">Käepide P1</text>
<text x="45.9" y="200.6">roostevaba toon</text>
<text x="75.9" y="200.6">roostevaba toon</text>
<text x="105.9" y="200.6">roostevaba toon</text>
<text x="135.9" y="200.6">roostevaba toon</text>
<text x="165.9" y="200.6">roostevaba toon</text>
<text x="195.9" y="200.6">roostevaba toon</text>
<text x="225.9" y="200.6">roostevaba toon</text>
<text x="255.9" y="200.6">roostevaba toon</text>
<text x="285.7" y="202.5">RSTLUK35441 BL</text>
<text x="289.2" y="198.7">120x40mm</text>
<text x="312.4" y="198.7">16594 L-400 puit kask</text>
<text x="318.8" y="202.5">(saunainter)</text>
<text x="342.4" y="198.7">16594 L-400 puit kask</text>
<text x="348.8" y="202.5">(saunainter)</text>
<text x="51.3" y="204.3">(Valnes)</text>
<text x="81.3" y="204.3">(Valnes)</text>
<text x="111.3" y="204.3">(Valnes)</text>
<text x="141.3" y="204.3">(Valnes)</text>
<text x="171.3" y="204.3">(Valnes)</text>
<text x="201.3" y="204.3">(Valnes)</text>
<text x="231.3" y="204.3">(Valnes)</text>
<text x="261.3" y="204.3">(Valnes)</text>
<text x="284.3" y="206.2">MRST rv (Fiskostar)</text>
<text x="48.1" y="213.9">WC libliklukk</text>
<text x="78.1" y="213.9">WC libliklukk</text>
<text x="168.1" y="213.9">WC libliklukk</text>
<text x="198.1" y="213.9">WC libliklukk</text>
<text x="24.1" y="219.6">Lukustus P1</text>
<text x="43" y="217.7">VAL35*36_008FE_NIS</text>
<text x="45.9" y="221.5">roostevaba toon</text>
<text x="73" y="217.7">VAL35*36_008FE_NIS</text>
<text x="75.9" y="221.5">roostevaba toon</text>
<text x="115.5" y="219.6">-</text>
<text x="145.5" y="219.6">-</text>
<text x="163" y="217.7">VAL35*36_008FE_NIS</text>
<text x="165.9" y="221.5">roostevaba toon</text>
<text x="193" y="217.7">VAL35*36_008FE_NIS</text>
<text x="195.9" y="221.5">roostevaba toon</text>
<text x="235.5" y="219.6">-</text>
<text x="265.5" y="219.6">-</text>
<text x="295.5" y="219.6">-</text>
<text x="325.5" y="219.6">-</text>
<text x="355.5" y="219.6">-</text>
<text x="51.3" y="225.2">(Valnes)</text>
<text x="81.3" y="225.2">(Valnes)</text>
<text x="171.3" y="225.2">(Valnes)</text>
<text x="201.3" y="225.2">(Valnes)</text>
<text x="24.1" y="236.7">Lukukorpus</text>
<text x="43.7" y="236.7">vastavalt tootjale, rv</text>
<text x="73.7" y="236.7">vastavalt tootjale, rv</text>
<text x="103.7" y="236.7">vastavalt tootjale, rv</text>
<text x="133.7" y="236.7">vastavalt tootjale, rv</text>
<text x="163.7" y="236.7">vastavalt tootjale, rv</text>
<text x="193.7" y="236.7">vastavalt tootjale, rv</text>
<text x="223.7" y="236.7">vastavalt tootjale, rv</text>
<text x="253.7" y="236.7">vastavalt tootjale, rv</text>
<text x="295.5" y="238.6">-</text>
<text x="325.5" y="238.6">-</text>
<text x="355.5" y="238.6">-</text>
<text x="24.1" y="240.5">P1</text>
<text x="50.4" y="240.5">viimistlus</text>
<text x="80.4" y="240.5">viimistlus</text>
<text x="110.4" y="240.5">viimistlus</text>
<text x="140.4" y="240.5">viimistlus</text>
<text x="170.4" y="240.5">viimistlus</text>
<text x="200.4" y="240.5">viimistlus</text>
<text x="230.4" y="240.5">viimistlus</text>
<text x="260.4" y="240.5">viimistlus</text>
<text x="24.1" y="256.6">Hinged P1</text>
<text x="43.7" y="254.7">vastavalt tootjale, rv</text>
<text x="73.7" y="254.7">vastavalt tootjale, rv</text>
<text x="103.7" y="254.7">vastavalt tootjale, rv</text>
<text x="133.7" y="254.7">vastavalt tootjale, rv</text>
<text x="163.7" y="254.7">vastavalt tootjale, rv</text>
<text x="193.7" y="254.7">vastavalt tootjale, rv</text>
<text x="223.7" y="254.7">vastavalt tootjale, rv</text>
<text x="253.7" y="254.7">vastavalt tootjale, rv</text>
<text x="286.1" y="256.6">Seinapealne siin</text>
<text x="315.2" y="254.7">vastavalt tootjale,</text>
<text x="345.2" y="254.7">vastavalt tootjale,</text>
<text x="50.4" y="258.5">viimistlus</text>
<text x="80.4" y="258.5">viimistlus</text>
<text x="110.4" y="258.5">viimistlus</text>
<text x="140.4" y="258.5">viimistlus</text>
<text x="170.4" y="258.5">viimistlus</text>
<text x="200.4" y="258.5">viimistlus</text>
<text x="230.4" y="258.5">viimistlus</text>
<text x="260.4" y="258.5">viimistlus</text>
<text x="314.2" y="258.5">viimistlus rv/kroom</text>
<text x="344.2" y="258.5">viimistlus rv/kroom</text>
</g>
<g font-size="2.7">
<text x="23.1" y="10.5">TÄHISTAEVARIDAELAMU SISEARHITEKTUUR</text>
<text x="393.8" y="10.5">SA-8-06.1 / PP</text>
<text x="23.1" y="13.7">Kuu tee 16, Saku vald, Harjumaa</text>
<text x="386" y="13.6">Kuupäev: 04/09/2026</text>
<text x="388.8" y="16.8">Töö nr: 2024-11-01</text>
<text x="63.7" y="70.6" transform="rotate(-90 63.7 70.6)">2,100</text>
<text x="93.7" y="70.6" transform="rotate(-90 93.7 70.6)">2,100</text>
<text x="123.7" y="70.6" transform="rotate(-90 123.7 70.6)">2,100</text>
<text x="153.7" y="70.6" transform="rotate(-90 153.7 70.6)">2,100</text>
<text x="184.2" y="70.6" transform="rotate(-90 184.2 70.6)">2,100</text>
<text x="214.2" y="70.6" transform="rotate(-90 214.2 70.6)">2,100</text>
<text x="244.2" y="70.6" transform="rotate(-90 244.2 70.6)">2,100</text>
<text x="274.2" y="70.6" transform="rotate(-90 274.2 70.6)">2,100</text>
<text x="303.7" y="70.6" transform="rotate(-90 303.7 70.6)">2,100</text>
<text x="333.2" y="70.7" transform="rotate(-90 333.2 70.7)">2,100</text>
<text x="363.2" y="70.7" transform="rotate(-90 363.2 70.7)">2,100</text>
<text x="53.8" y="81.3">800</text>
<text x="83.8" y="81.3">800</text>
<text x="113.8" y="81.3">800</text>
<text x="143.8" y="81.3">800</text>
<text x="173.8" y="81.3">900</text>
<text x="203.8" y="81.3">900</text>
<text x="233.8" y="81.3">900</text>
<text x="263.8" y="81.3">900</text>
<text x="293.8" y="81.3">800</text>
<text x="323.8" y="81.4">700</text>
<text x="353.8" y="81.4">700</text>
<text x="23.1" y="269.2">MÄRKUSED</text>
<text x="23.1" y="275.5">1. Käesolevat joonist käsitleda koos teiste projektikosadega. Vastuolude ilmnemisel võtta ühendust projekteerijaga.</text>
<text x="23.1" y="278.7">2. Kõikide materjalide ja ehitustööde kvaliteet peab vastama Eesti Vabariigis kehtivate seadusandlike aktide järgi kehtestatud nõuetele ja olema kooskõlas hea ehitustavaga.</text>
<text x="23.1" y="281.8">3. Kõik ehitamisega seotud muudatused konstruktsioonide, mõõtude, materjalide, avatäidete, piirete, detailide jms. osas kooskõlastada kõigepealt projekteerijaga, seejärel tellijaga.</text>
<text x="23.1" y="285">4. Enne uste, akende, piirete, detailide ja muude sarnaste elementide valmistamist kontrollida eelnevalt avade ja karkassi tegelikud mõõtmed, avanemissuunad ja kogus.</text>
<text x="23.1" y="288.2">5. KOGUSED ON ORIENTEERUVAD JA SÕLTUVADREAALSELT TELLITUD KORTERI PLANEERIGU JA SISEVIIMISTLUSPAKETI VALIKUST.</text>
</g>
<g font-size="2.6">
<text x="99.8" y="10.4">MUUDATUSED:</text>
<text x="103" y="13.3">v02</text>
<text x="103" y="16.3">v03</text>
<text x="111.8" y="13.3">Muudetud SU-01 - SU-05 uste käepide, lukustus, lukukorpus, hinged</text>
<text x="111.8" y="16.3">Korrigeeritud siseuste kogused vastavalt põhiplaanile.</text>
<text x="262.6" y="13.3">18.02.2025</text>
<text x="262.6" y="16.3">04.09.2026</text>
</g>
<g font-size="2.2">
<text x="401.8" y="280.9">Arhitekt 11</text>
<text x="390.2" y="283.4">Joa 2/1, 10127, Tallinn</text>
<text x="395.1" y="286">Koostas: Tiiu Rull</text>
<text x="376.7" y="288.5">Vastutav isik: Hannelore Kääramees</text>
</g>
</svg>
